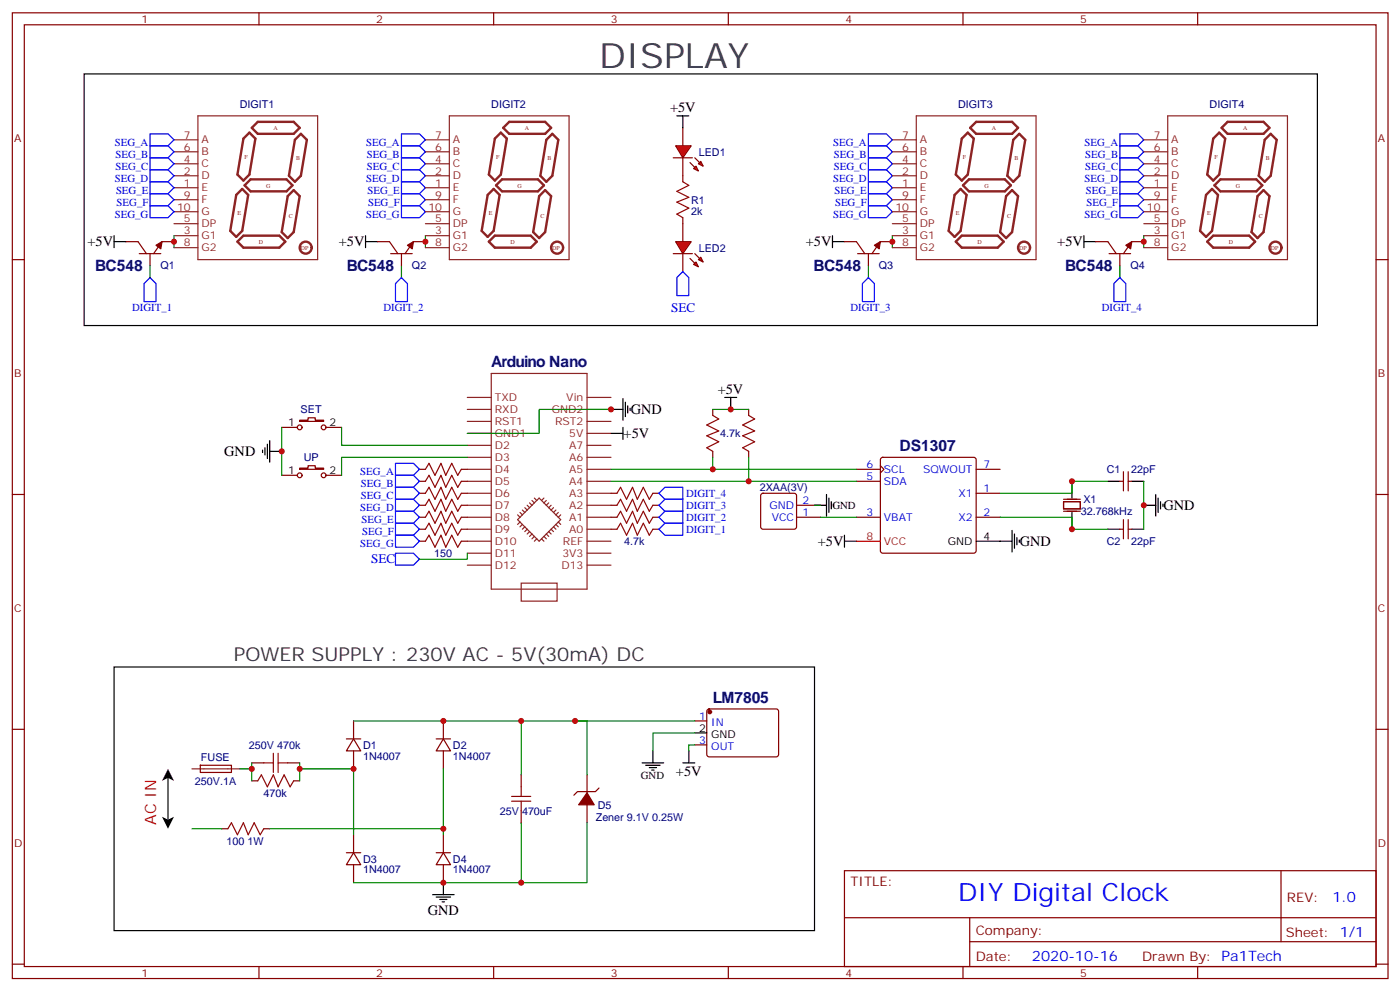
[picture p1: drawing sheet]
<svg xmlns="http://www.w3.org/2000/svg" width="413mm" height="292mm" viewBox="0 0 413 292" stroke-linecap="round" stroke-linejoin="round" font-family="sans-serif">
<g fill="none" stroke="#870000" stroke-width=".35">
<path d="M3.6 3.8h405.4v284.3h-405.4zM7.2 7.3h398.2v277.3h-398.2zM76.3 3.8v3.5M145.5 3.8v3.5M214.6 3.8v3.5M283.7 3.8v3.5M352.9 3.8v3.5M3.6 76.4h3.6M37.1 71.2h3.6l2.4 3.5M41 74.7h6.4M44.2 74.7v3.5M51.3 71.2h-3.6l-2.4 3.5"/>
<path d="M111.2 71.2h3.6l2.4 3.5M115.1 74.7h6.4M118.3 74.7v3.5M125.3 71.2h-3.5l-2.5 3.5M248.8 71.2h3.5l2.5 3.5M252.7 74.7h6.3M255.9 74.7v3.5M262.9 71.2h-3.5l-2.5 3.5M322.9 71.2h3.5l2.5 3.5M326.8 74.7h6.3M330 74.7v3.5M337 71.2h-3.5l-2.5 3.5"/>
<path d="M405.4 76.4h3.6M123.6 138.2h1.7M135.9 138.2h1.8M3.6 145.6h3.6M123.6 141.7h1.7M123.6 145.2h1.7M123.6 148.8h1.7M123.6 152.3h1.7M123.6 155.8h1.7M123.6 159.3h1.7M135.9 141.7h1.8M135.9 145.2h1.8"/>
<path d="M135.9 148.8h1.8M135.9 152.3h1.8M135.9 155.8h1.8M135.9 159.3h1.8M405.4 145.6h3.6M3.6 214.7h3.6M405.4 214.7h3.6M248.8 256.4h156.6v28.2h-156.6zM377.4 256.4v20.9M248.8 270.2h156.5M285.7 277.3h119.6M285.7 270.2v14.1"/>
<path d="M3.6 283.9h3.6M76.3 284.6v3.5M145.5 284.6v3.5M214.6 284.6v3.5M283.7 284.6v3.5M352.9 284.6v3.5M405.4 283.9h3.6"/>
</g>
<g fill="none" stroke="#8c2424" stroke-width=".35">
<path d="M58.3 34.1h35.3v42.3h-35.3zM132.4 34.1h35.3v42.3h-35.3zM270 34.1h35.3v42.3h-35.3zM344.1 34.1h35.2v42.3h-35.2zM51.3 41.2h7M51.3 44.7h7M51.3 48.2h7M51.3 51.8h7M51.3 55.3h7M51.3 58.8h7M125.3 41.2h7.1M125.3 44.7h7.1"/>
<path d="M125.3 48.2h7.1M125.3 51.8h7.1M125.3 55.3h7.1M125.3 58.8h7.1M262.9 41.2h7.1M262.9 44.7h7.1M262.9 48.2h7.1M262.9 51.8h7.1M262.9 55.3h7.1M262.9 58.8h7.1M337 41.2h7.1M337 44.7h7.1"/>
<path d="M337 48.2h7.1M337 51.8h7.1M337 55.3h7.1M337 58.8h7.1M51.3 62.3h7M51.3 65.9h7M51.3 69.4h7M51.3 72.9h7M125.3 62.3h7.1M125.3 65.9h7.1M125.3 69.4h7.1M125.3 72.9h7.1"/>
<path d="M262.9 62.3h7.1M262.9 65.9h7.1M262.9 69.4h7.1M262.9 72.9h7.1M337 62.3h7.1M337 65.9h7.1M337 69.4h7.1M337 72.9h7.1M137.7 117h7M144.7 110h28.3v63.5h-28.3zM173 117h7M137.7 138.2h7"/>
<path d="M137.7 134.7h7M137.7 131.1h7M137.7 127.6h7M137.7 124.1h7M137.7 120.5h7M173 138.2h7M173 134.7h7M173 131.1h7M173 127.6h7M173 124.1h7M173 120.5h7M137.7 159.3h7"/>
<path d="M137.7 155.8h7M137.7 152.3h7M137.7 148.8h7M137.7 145.2h7M137.7 141.7h7M152.5 153l6.4-6.4 6.3 6.4-6.3 6.3zM152.5 151.6l.7 .7M153.2 150.9l.7 .7M153.2 153.7l-.7 .7M153.9 150.2l.7 .7M153.9 154.4l-.7 .7M154.6 149.5l.7 .7"/>
<path d="M154.6 155.1l-.7 .7M155.3 148.8l.7 .7M155.3 155.8l-.7 .7M156 148.1l.7 .7M156 156.5l-.7 .7M156.7 147.4l.7 .7M156.7 157.2l-.7 .7M157.4 157.9l-.7 .7M157.4 146.6l.8 .8M158.2 158.6l-.8 .7M159.6 158.6l.7 .7M160.3 157.9l.7 .7"/>
<path d="M160.3 146.6l-.7 .8M161 157.2l.7 .7M161 147.4l-.7 .7M161.7 156.5l.7 .7M161.7 148.1l-.7 .7M162.4 155.8l.7 .7M162.4 148.8l-.7 .7M163.1 155.1l.7 .7M163.1 149.5l-.7 .7M163.8 154.4l.7 .7M163.8 150.2l-.7 .7M164.5 153.7l.7 .7"/>
<path d="M164.5 150.9l-.7 .7M165.2 151.6l-.7 .7M173 159.3h7M173 155.8h7M173 152.3h7M173 148.8h7M173 145.2h7M173 141.7h7M137.7 162.9h7M137.7 166.4h7M153.6 171.7h10.5v5.3h-10.5zM173 162.9h7"/>
<path d="M173 166.4h7"/>
</g>
<g fill="none" stroke="#8c2424" stroke-width=".71">
<path d="M73.5 39.1l1.7 1.7-1.7 10.6-1.8 1.8-1.7-1.8 1.7-10.6zM74.2 37.6l1.8-1.7h10.5l1.8 1.7-1.8 1.8h-10.5zM88.7 39.4l1.7 1.8-1.7 10.6-1.8 1.7-1.8-1.7 1.8-10.6zM147.6 39.1l1.7 1.7-1.7 10.6-1.8 1.8-1.8-1.8 1.8-10.6zM148.3 37.6l1.7-1.7h10.6l1.8 1.7-1.8 1.8h-10.6zM162.7 39.4l1.8 1.8-1.8 10.6-1.7 1.7-1.8-1.7 1.8-10.6zM287.6 35.9h10.6l1.8 1.7-1.8 1.8h-10.6l-1.7-1.8zM300.3 39.4l1.8 1.8-1.8 10.6-1.7 1.7-1.8-1.7 1.8-10.6zM359.2 39.1l1.8 1.7-1.8 10.6-1.7 1.8-1.8-1.8 1.8-10.6zM359.9 37.6l1.8-1.7h10.6l1.8 1.7-1.8 1.8h-10.6zM374.4 39.4l1.8 1.8-1.8 10.6-1.8 1.7-1.7-1.7 1.7-10.6zM69.6 57.4l1.8-1.8 1.7 1.8-1.7 10.6-1.8 1.7-1.8-1.7z"/>
<path d="M72.1 54.6l1.7-1.8h10.6l1.8 1.8-1.8 1.7h-10.6zM86.5 56l1.8 1.7-1.8 10.6-1.7 1.8-1.8-1.8 1.8-10.6zM145.5 55.6l1.7 1.8-1.7 10.6-1.8 1.7-1.8-1.7 1.8-10.6zM147.9 52.8h10.6l1.8 1.8-1.8 1.7h-10.6l-1.7-1.7zM160.6 56l1.8 1.7-1.8 10.6-1.7 1.8-1.8-1.8 1.8-10.6zM281.3 57.4l1.7-1.8 1.8 1.8-1.8 10.6-1.7 1.7-1.8-1.7zM283.4 40.8l1.8-1.7 1.7 1.7-1.7 10.6-1.8 1.8-1.8-1.8zM283.7 54.6l1.8-1.8h10.6l1.8 1.8-1.8 1.7h-10.6zM298.2 56l1.8 1.7-1.8 10.6-1.8 1.8-1.7-1.8 1.7-10.6zM357.1 55.6l1.8 1.8-1.8 10.6-1.7 1.7-1.8-1.7 1.8-10.6zM359.6 52.8h10.6l1.7 1.8-1.7 1.7h-10.6l-1.8-1.7zM370.5 57.7l1.8-1.7 1.8 1.7-1.8 10.6-1.8 1.8-1.7-1.8z"/>
<path d="M70 71.2l1.7-1.8h10.6l1.8 1.8-1.8 1.7h-10.6zM145.8 69.4h10.6l1.8 1.8-1.8 1.7h-10.6l-1.8-1.7zM283.4 69.4h10.6l1.7 1.8-1.7 1.7h-10.6l-1.8-1.7zM357.5 69.4h10.6l1.7 1.8-1.7 1.7h-10.6l-1.8-1.7z"/>
<circle cx="90.1" cy="72.9" r="1.76"/>
<circle cx="164.1" cy="72.9" r="1.76"/>
<circle cx="301.7" cy="72.9" r="1.76"/>
<circle cx="375.8" cy="72.9" r="1.76"/>
</g>
<g fill="none" stroke="#00f" stroke-width=".35">
<path d="M44.2 39.4h5.3l1.8 1.8-1.8 1.7h-5.3zM118.3 39.4h5.3l1.7 1.8-1.7 1.7h-5.3zM255.9 39.4h5.3l1.7 1.8-1.7 1.7h-5.3zM330 39.4h5.2l1.8 1.8-1.8 1.7h-5.2zM44.2 50h5.3l1.8 1.8-1.8 1.7h-5.3zM44.2 46.5h5.3l1.8 1.7-1.8 1.8h-5.3zM44.2 53.5h5.3l1.8 1.8-1.8 1.7h-5.3zM44.2 57h5.3l1.8 1.8-1.8 1.8h-5.3zM44.2 42.9h5.3l1.8 1.8-1.8 1.8h-5.3zM118.3 42.9h5.3l1.7 1.8-1.7 1.8h-5.3zM118.3 57h5.3l1.7 1.8-1.7 1.8h-5.3zM118.3 53.5h5.3l1.7 1.8-1.7 1.7h-5.3z"/>
<path d="M118.3 46.5h5.3l1.7 1.7-1.7 1.8h-5.3zM118.3 50h5.3l1.7 1.8-1.7 1.7h-5.3zM255.9 42.9h5.3l1.7 1.8-1.7 1.8h-5.3zM255.9 57h5.3l1.7 1.8-1.7 1.8h-5.3zM255.9 53.5h5.3l1.7 1.8-1.7 1.7h-5.3zM255.9 46.5h5.3l1.7 1.7-1.7 1.8h-5.3zM255.9 50h5.3l1.7 1.8-1.7 1.7h-5.3zM330 42.9h5.2l1.8 1.8-1.8 1.8h-5.2zM330 57h5.2l1.8 1.8-1.8 1.8h-5.2zM330 53.5h5.2l1.8 1.8-1.8 1.7h-5.2zM330 46.5h5.2l1.8 1.7-1.8 1.8h-5.2zM330 50h5.2l1.8 1.8-1.8 1.7h-5.2z"/>
<path d="M44.2 60.6h5.3l1.8 1.7-1.8 1.8h-5.3zM118.3 60.6h5.3l1.7 1.7-1.7 1.8h-5.3zM255.9 60.6h5.3l1.7 1.7-1.7 1.8h-5.3zM330 60.6h5.2l1.8 1.7-1.8 1.8h-5.2zM44.2 81.7l1.8 1.8v5.3h-3.6v-5.3zM118.3 81.7l1.8 1.8v5.3h-3.6v-5.3zM255.9 81.7l1.7 1.8v5.3h-3.5v-5.3zM330 81.7l1.7 1.8v5.3h-3.5v-5.3zM116.5 136.4h5.3l1.8 1.8-1.8 1.7h-5.3zM116.5 139.9h5.3l1.8 1.8-1.8 1.8h-5.3zM116.5 157.6h5.3l1.8 1.7-1.8 1.8h-5.3zM116.5 154.1h5.3l1.8 1.7-1.8 1.8h-5.3z"/>
<path d="M116.5 150.5h5.3l1.8 1.8-1.8 1.8h-5.3zM116.5 143.5h5.3l1.8 1.7-1.8 1.8h-5.3zM116.5 147h5.3l1.8 1.8-1.8 1.7h-5.3z"/>
</g>
<path d="M44.2 78.2v3.5M51.3 69.4v3.5M118.3 78.2v3.5M125.3 69.4v3.5M255.9 78.2v3.5M262.9 69.4v3.5M330 78.2v3.5M337 69.4v3.5" fill="none" stroke="#008700" stroke-width=".35"/>
<g fill="#870000" stroke="#870000" stroke-width=".35">
<path d="M46 72.2l1.7-1-.3 2.1z"/>
<path d="M120.1 72.2l1.7-1-.3 2.1z"/>
<path d="M257.6 72.2l1.8-1-.4 2.1z"/>
<path d="M331.7 72.2l1.8-1-.4 2.1z"/>
</g>
<path d="M33.6 71.2h3.5M33.6 69.4v3.5M107.7 71.2h3.5M107.7 69.4v3.5M245.3 71.2h3.5M245.3 69.4v3.5M319.4 71.2h3.5M319.4 69.4v3.5" fill="none" stroke="#000" stroke-width=".35"/>
<path d="M125.3 138.2l1.1-1.8 1.8 3.5 1.7-3.5 1.4 3.5 1.8-3.5 1.8 3.5 1-1.7M125.3 155.8l1.1-1.7 1.8 3.5 1.7-3.5 1.4 3.5 1.8-3.5 1.8 3.5 1-1.8M125.3 141.7l1.1-1.8 1.8 3.6 1.7-3.6 1.4 3.6 1.8-3.6 1.8 3.6 1-1.8M125.3 159.3l1.1-1.7 1.8 3.5 1.7-3.5 1.4 3.5 1.8-3.5 1.8 3.5 1-1.8M125.3 145.2l1.1-1.7 1.8 3.5 1.7-3.5 1.4 3.5 1.8-3.5 1.8 3.5 1-1.8M125.3 148.8l1.1-1.8 1.8 3.5 1.7-3.5 1.4 3.5 1.8-3.5 1.8 3.5 1-1.7M125.3 152.3l1.1-1.8 1.8 3.6 1.7-3.6 1.4 3.6 1.8-3.6 1.8 3.6 1-1.8" fill="none" stroke="#a10000" stroke-width=".35"/>
<g fill="#f00" stroke="#870000" stroke-width=".35">
<path d="M199.1 42.9h4.6l-2.5 3.6z"/>
<path d="M198.4 46.5h5.6z"/>
</g>
<g fill="#870000" stroke="#870000" stroke-width=".35">
<path d="M204.7 46.5l1.4 1.4z"/>
<path d="M203.3 47.9l1.4 1.4z"/>
</g>
<g fill="#f00" stroke="#870000" stroke-width=".35">
<path d="M205.8 48.2l.7-.7 .7 1.4z"/>
<path d="M204.4 49.6l.7-.7 .7 1.4z"/>
</g>
<path d="M201.2 37.6v5.3M201.2 46.5v5.3" fill="none" stroke="#870000" stroke-width=".35"/>
<g fill="#f00" stroke="#870000" stroke-width=".35">
<path d="M199.1 71.2h4.6l-2.5 3.5z"/>
<path d="M198.4 74.7h5.6z"/>
</g>
<g fill="#870000" stroke="#870000" stroke-width=".35">
<path d="M204.7 74.7l1.4 1.4z"/>
<path d="M203.3 76.1l1.4 1.4z"/>
</g>
<g fill="#f00" stroke="#870000" stroke-width=".35">
<path d="M205.8 76.4l.7-.7 .7 1.5z"/>
<path d="M204.4 77.9l.7-.7 .7 1.4z"/>
</g>
<g fill="none" stroke="#870000" stroke-width=".35">
<path d="M201.2 51.8v1.7M201.2 64.1v7.1M201.2 74.7v5.3M83 125.8h4.6M83 139.9h4.6M88.3 123.7h2.5v-.7h2.1v.7h2.5v.4h-7.1zM88.3 137.8h2.5v-.7h2.1v.7h2.5v.4h-7.1zM96.1 125.8h4.5M96.1 139.9h4.5M210 120.5v1.8M210 132.9v1.8M220.6 120.5v1.8"/>
<path d="M220.6 132.9v1.8M252.3 138.2h7.1M259.4 137.1l1.1 1.1-1.1 1M259.6 134.9l.5-.2h26.8l.5 .2 .2 .5v26.8l-.2 .5-.5 .2h-26.8l-.5-.3-.2-.4v-26.8zM287.6 138.2h7.1M331 138.9v5.6M332.4 138.9v5.6M180 155.8h1.8M180 152.3h1.8M180 148.8h1.8M180 145.2h1.8M192.4 155.8h1.7"/>
<path d="M192.4 152.3h1.7M192.4 148.8h1.7M192.4 145.2h1.7M224.4 145.4l.4-.2h9.2l.5 .2 .2 .5v9.2l-.2 .5-.5 .2h-9.2l-.5-.2-.2-.5v-9.2zM234.7 152.3h7.1M234.7 148.8h7.1M252.3 152.3h7.1M252.3 141.7h7.1M287.6 152.3h7.1M287.6 145.2h7.1M313.4 147.7h4.9v2.1h-4.9zM313.4 147h4.9"/>
<path d="M313.4 150.5h4.9M330 155.8h1M330 141.7h1M331 153v5.6M332.4 155.8h1.1M332.4 141.7h1.1M332.4 153v5.6M102.1 217.6h4.2M104.2 217.6l2.1 3.5h-4.2zM104.2 212.3v5.3M128.5 217.6h4.3M130.6 217.6l2.2 3.5h-4.3z"/>
<path d="M130.6 212.3v5.3M204.7 212.3h3.5M204.7 219.3h3.5M208.5 208.9l.5-.2 20 .1 .4 .6-.1 13-.6 .4h-20l-.5-.7v-12.7zM59 225.3h9.2v2.1h-9.1zM74.2 224.6h3.5M74.2 229.9h1.8M84.8 224.6h3.5M86.5 229.9h1.8M104.2 221.1v5.3M130.6 221.1v5.3M153.6 228.1v3.6"/>
<path d="M153.6 238.7v3.6M173 228.1v5.3M173 237v5.3M176.5 232l-1.1 1.1h-5.3l-1 1M65.4 244h1.7M77.7 244h1.8M102.1 251.1h4.2M104.2 251.1l2.1 3.5h-4.2zM104.2 245.8v5.3M104.2 254.6v5.3M128.5 251.1h4.3M130.6 251.1l2.2 3.5h-4.3z"/>
<path d="M130.6 245.8v5.3M130.6 254.6v5.3"/>
<circle cx="88.3" cy="125.8" r=".71"/>
<circle cx="88.3" cy="139.9" r=".71"/>
<circle cx="95.4" cy="125.8" r=".71"/>
<circle cx="95.4" cy="139.9" r=".71"/>
</g>
<g fill="none" stroke="#a10000" stroke-width=".35">
<path d="M201.2 53.5l1.8 1.1-3.6 1.7 3.6 1.8-3.6 1.4 3.6 1.8-3.6 1.7 1.8 1.1M210 122.3l1.8 1.1-3.6 1.7 3.6 1.8-3.6 1.4 3.6 1.8-3.6 1.7 1.8 1.1M220.6 122.3l1.8 1.1-3.6 1.7 3.6 1.8-3.6 1.4 3.6 1.8-3.6 1.7 1.8 1.1M181.8 155.8l1-1.7 1.8 3.5 1.8-3.5 1.4 3.5 1.7-3.5 1.8 3.5 1.1-1.8M181.8 152.3l1-1.8 1.8 3.6 1.8-3.6 1.4 3.6 1.7-3.6 1.8 3.6 1.1-1.8M181.8 148.8l1-1.8 1.8 3.5 1.8-3.5 1.4 3.5 1.7-3.5 1.8 3.5 1.1-1.7M181.8 145.2l1-1.7 1.8 3.5 1.8-3.5 1.4 3.5 1.7-3.5 1.8 3.5 1.1-1.8M76 229.9l1-1.8 1.8 3.6 1.7-3.6 1.5 3.6 1.7-3.6 1.8 3.6 1-1.8M77.7 224.6h2.8M80.5 221.8v5.6M82 224.6h2.8M82 221.8v5.6"/>
<path d="M150.7 235.9h5.7M150.7 234.5h5.7M153.6 231.7v2.8M153.6 235.9v2.8M67.1 244l1.1-1.7 1.8 3.5 1.7-3.5 1.4 3.5 1.8-3.5 1.8 3.5 1-1.8"/>
</g>
<g fill="none" stroke="#000" stroke-width=".35">
<path d="M24.8 21.8h363.4v74h-363.4zM199.4 34.1h3.6M201.2 34.1v3.5M183.6 117.4v6.3M184.3 118.4v4.3M185 119.5v2.1M213.5 117h3.6M215.3 117v3.5M77.4 132.5v.7M78.1 131.8v2.1M78.8 130.8v4.2M79.5 132.9h3.5"/>
<path d="M79.5 129.7v6.4M180 127.6h3.6M180 120.5h3.6M183.6 125.8v3.6M185.7 120.2v.7M240 148.8h3.5M243.5 145.6v6.3M244.2 146.6v4.3M244.9 147.7v2.1M245.6 148.4v.7M248.8 159.3h3.5M248.8 157.6v3.5"/>
<path d="M287.6 159.3h10.6M298.2 156.2v6.3M298.9 157.2v4.3M299.6 158.3v2.1M300.3 159v.7M315.8 141.7v4.9M315.8 150.9v4.9M326.4 141.7h3.6M326.4 155.8h3.6M333.5 141.7h3.5M333.5 155.8h3.5M337 148.8h3.5"/>
<path d="M340.5 145.6v6.3M341.2 146.6v4.3M341.9 147.7v2.1M342.7 148.4v.7M33.6 196.4h206.4v77.6h-206.4zM204.7 215.8h3.5M49.5 228.1v14.2M189.2 224.6h6.3M190.3 225.3h4.2M191.3 226h2.1M192 226.7h.7M192.4 221.1v3.5"/>
<path d="M201.2 224.6h3.5M203 221.1v3.5M130.6 259.9v3.5M127.5 263.4h6.3M128.5 264.1h4.3M129.6 264.8h2.1M130.3 265.5h.7"/>
</g>
<path d="M199.4 81.7l1.8-1.7 1.8 1.7v5.3h-3.6zM194.1 155.8l1.8-1.7h5.3v3.5h-5.3zM194.1 152.3l1.8-1.8h5.3v3.6h-5.3zM194.1 148.8l1.8-1.8h5.3v3.5h-5.3zM194.1 145.2l1.8-1.7h5.3v3.5h-5.3zM116.5 162.9h5.3l1.8 1.7-1.8 1.8h-5.3z" fill="none" stroke="#00f" stroke-width=".35"/>
<g fill="none" stroke="#008700" stroke-width=".35">
<path d="M83 125.8v14.1M100.6 125.8v5.3h37.1M137.7 134.7h-37.1v5.2M180 120.5h-21.1v7.1h-21.2M180 138.2h72.3M210 120.5h10.6M210 134.7v3.5M220.6 134.7v7M180 141.7h72.3M240 148.8h1.8M241.8 152.3h10.5M294.7 152.3h21.1v3.5h10.6"/>
<path d="M326.4 141.7h-10.6v3.5h-21.1M337 141.7v14.1M137.7 162.9v1.7h-14.1M104.2 212.3h49.4v15.8M153.6 212.3h19.4v15.8M169.4 212.3h35.3M204.7 219.3h-1.7v1.8M204.7 215.8h-12.3v5.3M74.2 224.6v1.8h-3.5M74.2 226.4v3.5M88.3 226.4h15.9v19.4M88.3 224.6v5.3"/>
<path d="M130.6 226.4v19.4M56.6 244h8.8M79.5 244h51.1M153.6 242.3v17.6h-49.4M173 242.3v17.6h-19.4"/>
</g>
<g fill="#870000" stroke="#870000" stroke-width=".35">
<path d="M173 233.4l2.1 3.6h-4.6z"/>
<circle cx="209.1" cy="209.6" r=".53"/>
</g>
<path d="M252.3 159.3h7.1" fill="none" stroke="#f00" stroke-width=".35"/>
<path d="M56.6 226.4h14.1" fill="none" stroke="#8c2424" stroke-width=".35"/>
<path d="M49.5 226.4l1.8 3.5-1.8-.9-1.8 .9zM47.7 240.5l1.8 .9 1.8-.9-1.8 3.5z" fill="#000"/>
<g fill="#c00">
<circle cx="51.3" cy="71.2" r=".88"/>
<circle cx="125.3" cy="71.2" r=".88"/>
<circle cx="262.9" cy="71.2" r=".88"/>
<circle cx="337" cy="71.2" r=".88"/>
<circle cx="337" cy="148.8" r=".88"/>
<circle cx="315.8" cy="141.7" r=".88"/>
<circle cx="315.8" cy="155.8" r=".88"/>
<circle cx="74.2" cy="226.4" r=".88"/>
<circle cx="88.3" cy="226.4" r=".88"/>
<circle cx="104.2" cy="226.4" r=".88"/>
<circle cx="130.6" cy="244" r=".88"/>
<circle cx="130.6" cy="212.3" r=".88"/>
<circle cx="130.6" cy="259.9" r=".88"/>
<circle cx="153.6" cy="212.3" r=".88"/>
<circle cx="153.6" cy="259.9" r=".88"/>
<circle cx="169.4" cy="212.3" r=".88"/>
<circle cx="180" cy="120.5" r=".88"/>
<circle cx="215.3" cy="120.5" r=".88"/>
<circle cx="220.6" cy="141.7" r=".88"/>
<circle cx="210" cy="138.2" r=".88"/>
<circle cx="83" cy="132.9" r=".88"/>
</g>
<text font-size="10.2" fill="#333" x="176.5" y="20">DISPLAY</text>
<text font-size="7.4" fill="#00f" x="282.3" y="265.2">DIY Digital Clock</text>
<text font-size="5.6" fill="#333" x="68.9" y="194.6">POWER SUPPLY : 230V AC - 5V(30mA) DC</text>
<g font-size="4.6" fill="#000080">
<text x="28.1" y="79.8">BC548</text>
<text x="102.2" y="79.8">BC548</text>
<text x="239.7" y="79.8">BC548</text>
<text x="313.8" y="79.8">BC548</text>
<text x="144.7" y="108.2">Arduino Nano</text>
<text x="265" y="132.7">DS1307</text>
<text x="210" y="207">LM7805</text>
</g>
<text font-size="4.6" fill="#f00" x="46" y="242.8" transform="rotate(-90 46 242.8)">AC IN</text>
<g font-size="4.2">
<text x="197.4" y="33">+5V</text>
<text x="25.8" y="72.6">+5V</text>
<text x="99.8" y="72.6">+5V</text>
<text x="237.4" y="72.6">+5V</text>
<text x="311.5" y="72.6">+5V</text>
<text x="211.5" y="116">+5V</text>
<text x="185.8" y="122">GND</text>
<text x="183.7" y="129">+5V</text>
<text x="66.1" y="134.3">GND</text>
<text x="342.8" y="150.2">GND</text>
<text x="241" y="160.8">+5V</text>
<text x="300.5" y="160.8">GND</text>
<text x="199.2" y="228.6">+5V</text>
<text x="126.1" y="269.5">GND</text>
</g>
<g font-size="4.2" fill="#00f">
<text x="392.6" y="265.6">1.0</text>
<text x="304.1" y="283">2020-10-16</text>
</g>
<g font-size="3.9" fill="#00f">
<text x="197.7" y="91.9">SEC</text>
<text x="109.4" y="165.8">SEC</text>
</g>
<g font-size="3.9" fill="#800">
<text x="250.6" y="260.9">TITLE:</text>
<text x="379.2" y="265.6">REV:</text>
<text x="287.5" y="275.1">Company:</text>
<text x="378.9" y="275.8">Sheet: 1/1</text>
<text x="287.5" y="282.8">Date:</text>
<text x="336.5" y="282.9">Drawn By: Pa1Tech</text>
</g>
<g font-size="3.2" fill="#800">
<text x="41.7" y="6.8">1</text>
<text x="110.9" y="6.8">2</text>
<text x="180" y="6.8">3</text>
<text x="249.2" y="6.8">4</text>
<text x="318.3" y="6.8">5</text>
<text x="4.2" y="41.9">A</text>
<text x="406" y="41.9">A</text>
<text x="4.2" y="111">B</text>
<text x="406" y="111">B</text>
<text x="4.2" y="180.2">C</text>
<text x="406" y="180.2">C</text>
<text x="4.2" y="249.3">D</text>
<text x="406" y="249.3">D</text>
<text x="41.7" y="287.6">1</text>
<text x="110.9" y="287.6">2</text>
<text x="180" y="287.6">3</text>
<text x="249.2" y="287.6">4</text>
<text x="318.3" y="287.6">5</text>
</g>
<g font-size="3.2" fill="#000080">
<text x="70.7" y="31.7">DIGIT1</text>
<text x="144.7" y="31.7">DIGIT2</text>
<text x="282.3" y="31.7">DIGIT3</text>
<text x="356.4" y="31.7">DIGIT4</text>
<text x="205.9" y="45.8">LED1</text>
<text x="203.7" y="59.9">R1</text>
<text x="203.7" y="63.2">2k</text>
<text x="205.9" y="74.1">LED2</text>
<text x="47.3" y="79.3">Q1</text>
<text x="121.4" y="79.3">Q2</text>
<text x="259" y="79.3">Q3</text>
<text x="333.1" y="79.3">Q4</text>
<text x="88.6" y="121.7">SET</text>
<text x="212.2" y="128.7">4.7k</text>
<text x="89.5" y="135.8">UP</text>
<text x="326.1" y="139.4">C1</text>
<text x="333.3" y="139.4">22pF</text>
<text x="223.9" y="144.6">2XAA(3V)</text>
<text x="319.2" y="148.1">X1</text>
<text x="318.5" y="151.7">32.768kHz</text>
<text x="183.9" y="160.5">4.7k</text>
<text x="326.1" y="160.5">C2</text>
<text x="333.3" y="160.5">22pF</text>
<text x="127.9" y="164">150</text>
<text x="73.4" y="220.5">250V 470k</text>
<text x="107" y="220.5">D1</text>
<text x="133.5" y="220.5">D2</text>
<text x="59.2" y="224">FUSE</text>
<text x="107" y="223.6">1N4007</text>
<text x="133.5" y="223.6">1N4007</text>
<text x="57.4" y="231">250V.1A</text>
<text x="77.6" y="234.6">470k</text>
<text x="147.3" y="239.9">25V 470uF</text>
<text x="176.2" y="238.1">D5</text>
<text x="175.5" y="241.6">Zener 9.1V 0.25W</text>
<text x="66.7" y="248.7">100 1W</text>
<text x="107" y="257.2">1N4007</text>
<text x="107" y="254">D3</text>
<text x="133.5" y="257.2">1N4007</text>
<text x="133.5" y="254">D4</text>
</g>
<g font-size="3.2" fill="#8d2323">
<text x="54.2" y="40.8">7</text>
<text x="128.3" y="40.8">7</text>
<text x="265.8" y="40.8">7</text>
<text x="339.9" y="40.8">7</text>
<text x="54.2" y="44.3">6</text>
<text x="54.2" y="47.9">4</text>
<text x="59.4" y="42.2">A</text>
<text x="59.4" y="45.8">B</text>
<text x="128.3" y="44.3">6</text>
<text x="128.3" y="47.9">4</text>
<text x="133.5" y="42.2">A</text>
<text x="133.5" y="45.8">B</text>
<text x="265.8" y="44.3">6</text>
<text x="265.8" y="47.9">4</text>
<text x="271" y="42.2">A</text>
<text x="271" y="45.8">B</text>
<text x="339.9" y="44.3">6</text>
<text x="339.9" y="47.9">4</text>
<text x="345.1" y="42.2">A</text>
<text x="345.1" y="45.8">B</text>
<text x="54.2" y="51.4">2</text>
<text x="59.4" y="49.3">C</text>
<text x="59.4" y="52.8">D</text>
<text x="128.3" y="51.4">2</text>
<text x="133.5" y="49.3">C</text>
<text x="133.5" y="52.8">D</text>
<text x="265.8" y="51.4">2</text>
<text x="271" y="49.3">C</text>
<text x="271" y="52.8">D</text>
<text x="339.9" y="51.4">2</text>
<text x="345.1" y="49.3">C</text>
<text x="345.1" y="52.8">D</text>
<text x="54.2" y="54.9">1</text>
<text x="54.2" y="58.5">9</text>
<text x="59.4" y="56.3">E</text>
<text x="59.4" y="59.9">F</text>
<text x="128.3" y="54.9">1</text>
<text x="128.3" y="58.5">9</text>
<text x="133.5" y="56.3">E</text>
<text x="133.5" y="59.9">F</text>
<text x="265.8" y="54.9">1</text>
<text x="265.8" y="58.5">9</text>
<text x="271" y="56.3">E</text>
<text x="271" y="59.9">F</text>
<text x="339.9" y="54.9">1</text>
<text x="339.9" y="58.5">9</text>
<text x="345.1" y="56.3">E</text>
<text x="345.1" y="59.9">F</text>
<text x="52.2" y="62">10</text>
<text x="54.2" y="65.5">5</text>
<text x="59.4" y="63.4">G</text>
<text x="126.2" y="62">10</text>
<text x="128.3" y="65.5">5</text>
<text x="133.5" y="63.4">G</text>
<text x="263.8" y="62">10</text>
<text x="265.8" y="65.5">5</text>
<text x="271" y="63.4">G</text>
<text x="337.9" y="62">10</text>
<text x="339.9" y="65.5">5</text>
<text x="345.1" y="63.4">G</text>
<text x="54.2" y="69">3</text>
<text x="59.4" y="66.9">DP</text>
<text x="59.4" y="70.4">G1</text>
<text x="128.3" y="69">3</text>
<text x="133.5" y="66.9">DP</text>
<text x="133.5" y="70.4">G1</text>
<text x="265.8" y="69">3</text>
<text x="271" y="66.9">DP</text>
<text x="271" y="70.4">G1</text>
<text x="339.9" y="69">3</text>
<text x="345.1" y="66.9">DP</text>
<text x="345.1" y="70.4">G1</text>
<text x="54.2" y="72.6">8</text>
<text x="59.4" y="74">G2</text>
<text x="128.3" y="72.6">8</text>
<text x="133.5" y="74">G2</text>
<text x="265.8" y="72.6">8</text>
<text x="271" y="74">G2</text>
<text x="339.9" y="72.6">8</text>
<text x="345.1" y="74">G2</text>
<text x="145.8" y="118.1">TXD</text>
<text x="166.9" y="118.1">Vin</text>
<text x="145.8" y="125.1">RST1</text>
<text x="145.8" y="121.6">RXD</text>
<text x="162.6" y="121.6">GND2</text>
<text x="163.6" y="125.1">RST2</text>
<text x="145.8" y="128.7">GND1</text>
<text x="167.7" y="128.7">5V</text>
<text x="145.8" y="135.7">D3</text>
<text x="145.8" y="132.2">D2</text>
<text x="167.7" y="132.2">A7</text>
<text x="167.7" y="135.7">A6</text>
<text x="145.8" y="142.8">D5</text>
<text x="145.8" y="139.2">D4</text>
<text x="167.7" y="139.2">A5</text>
<text x="167.7" y="142.8">A4</text>
<text x="145.8" y="149.8">D7</text>
<text x="145.8" y="146.3">D6</text>
<text x="167.7" y="146.3">A3</text>
<text x="167.7" y="149.8">A2</text>
<text x="145.8" y="153.4">D8</text>
<text x="167.7" y="153.4">A1</text>
<text x="145.8" y="160.4">D10</text>
<text x="145.8" y="156.9">D9</text>
<text x="165.9" y="160.4">REF</text>
<text x="167.7" y="156.9">A0</text>
<text x="145.8" y="163.9">D11</text>
<text x="145.8" y="167.5">D12</text>
<text x="165.4" y="167.5">D13</text>
<text x="165.7" y="163.9">3V3</text>
</g>
<g font-size="3.2" fill="#00f">
<text x="33.8" y="42.9">SEG_A</text>
<text x="34" y="46.5">SEG_B</text>
<text x="107.9" y="42.9">SEG_A</text>
<text x="108.1" y="46.5">SEG_B</text>
<text x="245.5" y="42.9">SEG_A</text>
<text x="245.7" y="46.5">SEG_B</text>
<text x="319.6" y="42.9">SEG_A</text>
<text x="319.8" y="46.5">SEG_B</text>
<text x="33.8" y="53.5">SEG_D</text>
<text x="34" y="50">SEG_C</text>
<text x="107.9" y="53.5">SEG_D</text>
<text x="108.1" y="50">SEG_C</text>
<text x="245.5" y="53.5">SEG_D</text>
<text x="245.7" y="50">SEG_C</text>
<text x="319.6" y="53.5">SEG_D</text>
<text x="319.8" y="50">SEG_C</text>
<text x="34.2" y="57">SEG_E</text>
<text x="108.3" y="57">SEG_E</text>
<text x="245.8" y="57">SEG_E</text>
<text x="319.9" y="57">SEG_E</text>
<text x="33.8" y="64.1">SEG_G</text>
<text x="34.4" y="60.6">SEG_F</text>
<text x="107.9" y="64.1">SEG_G</text>
<text x="108.5" y="60.6">SEG_F</text>
<text x="245.5" y="64.1">SEG_G</text>
<text x="246" y="60.6">SEG_F</text>
<text x="319.6" y="64.1">SEG_G</text>
<text x="320.1" y="60.6">SEG_F</text>
<text x="38.9" y="91.7">DIGIT_1</text>
<text x="113" y="91.7">DIGIT_2</text>
<text x="250.6" y="91.7">DIGIT_3</text>
<text x="324.7" y="91.7">DIGIT_4</text>
<text x="255.3" y="137.8">6</text>
<text x="289.7" y="137.8">7</text>
<text x="106.2" y="139.9">SEG_A</text>
<text x="106.3" y="143.5">SEG_B</text>
<text x="255.3" y="141.4">5</text>
<text x="260.5" y="142.8">SDA</text>
<text x="260.5" y="139.2">SCL</text>
<text x="272" y="139.2">SQWOUT</text>
<text x="106.3" y="147">SEG_C</text>
<text x="202.1" y="149.9">DIGIT_3</text>
<text x="202.1" y="146.3">DIGIT_4</text>
<text x="226.7" y="149.8">GND</text>
<text x="236.5" y="148.4">2</text>
<text x="282.4" y="146.3">X1</text>
<text x="289.7" y="144.9">1</text>
<text x="106.2" y="150.5">SEG_D</text>
<text x="106.5" y="154.1">SEG_E</text>
<text x="202.1" y="153.4">DIGIT_2</text>
<text x="227.4" y="153.4">VCC</text>
<text x="236.5" y="151.9">1</text>
<text x="255.3" y="151.9">3</text>
<text x="260.5" y="153.4">VBAT</text>
<text x="282.4" y="153.4">X2</text>
<text x="289.7" y="151.9">2</text>
<text x="106.2" y="161.1">SEG_G</text>
<text x="106.7" y="157.6">SEG_F</text>
<text x="202.1" y="156.9">DIGIT_1</text>
<text x="206.1" y="211.9">1</text>
<text x="209.5" y="213.7">IN</text>
<text x="206.1" y="219">3</text>
<text x="209.5" y="220.7">OUT</text>
</g>
<g font-size="3.2">
<text x="84.9" y="125.5">1</text>
<text x="97.1" y="125.5">2</text>
<text x="84.9" y="139.6">1</text>
<text x="97.1" y="139.6">2</text>
<text x="245.2" y="149.9">GND</text>
<text x="279.3" y="160.4">GND</text>
<text x="289.7" y="159">4</text>
<text x="206.1" y="215.4">2</text>
<text x="209.5" y="217.2">GND</text>
<text x="188.8" y="229.3">GND</text>
</g>
<g font-size="3.2" fill="#f00">
<text x="255.3" y="159">8</text>
<text x="260.5" y="160.4">VCC</text>
</g>
<g font-size="1.8" fill="#8d2323">
<text x="80.5" y="38.3">A</text>
<text x="154.6" y="38.3">A</text>
<text x="292.2" y="38.3">A</text>
<text x="366.3" y="38.3">A</text>
<text x="72.1" y="46.8">F</text>
<text x="87.2" y="47.2">B</text>
<text x="146.2" y="46.8">F</text>
<text x="161.3" y="47.2">B</text>
<text x="283.7" y="46.8">F</text>
<text x="298.9" y="47.2">B</text>
<text x="357.8" y="46.8">F</text>
<text x="373" y="47.2">B</text>
<text x="78.4" y="55.3">G</text>
<text x="152.5" y="55.3">G</text>
<text x="290.1" y="55.3">G</text>
<text x="364.2" y="55.3">G</text>
<text x="70" y="63.4">E</text>
<text x="85.1" y="64.1">C</text>
<text x="144" y="63.4">E</text>
<text x="159.2" y="64.1">C</text>
<text x="281.6" y="63.4">E</text>
<text x="296.8" y="64.1">C</text>
<text x="355.7" y="63.4">E</text>
<text x="370.9" y="64.1">C</text>
<text x="76.3" y="71.9">D</text>
<text x="150.4" y="71.9">D</text>
<text x="288" y="71.9">D</text>
<text x="362.1" y="71.9">D</text>
<text x="88.7" y="73.6">DP</text>
<text x="162.7" y="73.6">DP</text>
<text x="300.3" y="73.6">DP</text>
<text x="374.4" y="73.6">DP</text>
</g>
</svg>
